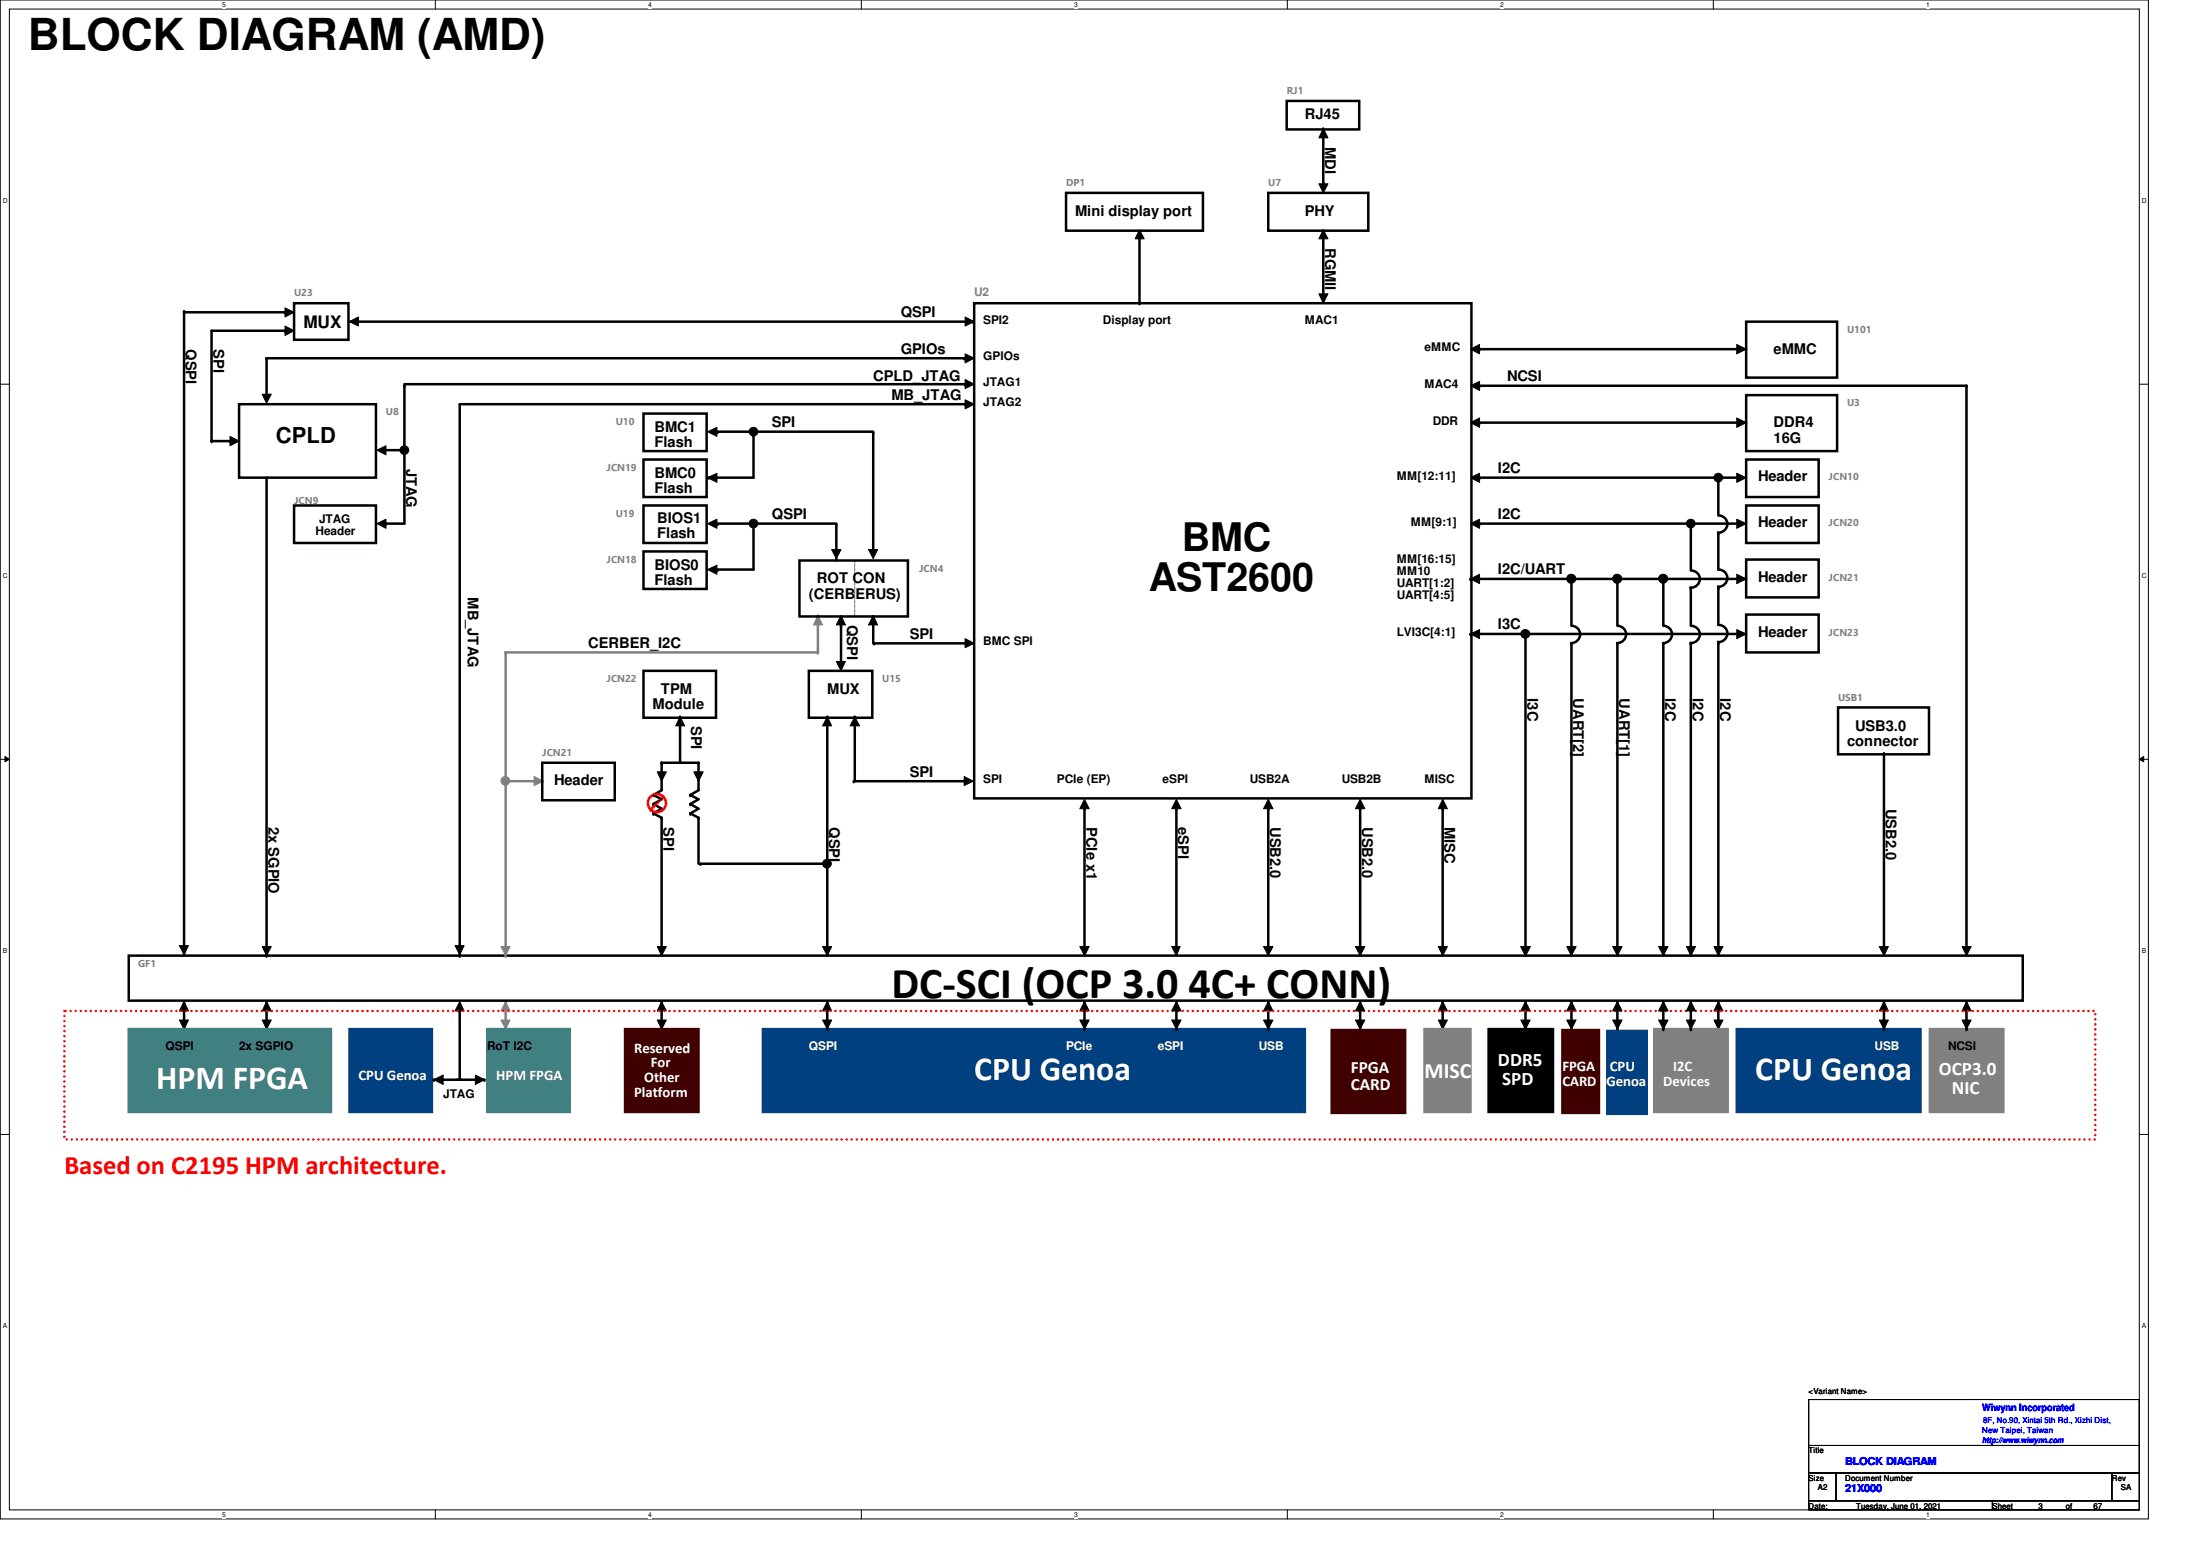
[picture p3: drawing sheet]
<svg xmlns="http://www.w3.org/2000/svg" width="297mm" height="210mm" viewBox="0 0 297 210" stroke-linecap="round" stroke-linejoin="round" font-family="sans-serif">
<path d="M0 0h291v205.7h-291zM1.3 1.2h288.5v203.3h-288.5z" fill="none" stroke="#000" stroke-width=".14"/>
<g fill="#fff">
<path d="M30.1 .1h.5v1h-.5z"/>
<path d="M30.1 204.6h.5v1h-.5z"/>
</g>
<path d="M59 0v1.2M59 204.5v1.2" fill="none" stroke="#000" stroke-width=".14"/>
<g fill="#fff">
<path d="M87.8 .1h.5v1h-.5z"/>
<path d="M87.8 204.6h.5v1h-.5z"/>
</g>
<path d="M116.7 0v1.2M116.7 204.5v1.2" fill="none" stroke="#000" stroke-width=".14"/>
<g fill="#fff">
<path d="M145.5 .1h.5v1h-.5z"/>
<path d="M145.5 204.6h.5v1h-.5z"/>
</g>
<path d="M174.4 0v1.2M174.4 204.5v1.2" fill="none" stroke="#000" stroke-width=".14"/>
<g fill="#fff">
<path d="M203.2 .1h.5v1h-.5z"/>
<path d="M203.2 204.6h.5v1h-.5z"/>
</g>
<path d="M232.1 0v1.2M232.1 204.5v1.2" fill="none" stroke="#000" stroke-width=".14"/>
<g fill="#fff">
<path d="M260.9 .1h.5v1h-.5z"/>
<path d="M260.9 204.6h.5v1h-.5z"/>
<path d="M.4 26.6h.6v1h-.6z"/>
<path d="M290.1 26.6h.6v1h-.6z"/>
<path d="M.4 77.4h.6v1h-.6z"/>
<path d="M290.1 77.4h.6v1h-.6z"/>
</g>
<path d="M0 52h1.3M289.8 52h1.2" fill="none" stroke="#000" stroke-width=".14"/>
<g fill="#fff">
<path d="M.4 128.2h.6v1h-.6z"/>
<path d="M290.1 128.2h.6v1h-.6z"/>
</g>
<path d="M0 102.8h1.3M.7 102.4l.6 .4-.6 .4zM289.8 102.8l.6-.4v.8zM289.8 102.8h1.2" fill="none" stroke="#000" stroke-width=".14"/>
<path d="M.7 102.4l.6 .4-.6 .4zM289.8 102.8l.6-.4v.8z" fill="#000"/>
<g fill="#fff">
<path d="M.4 179h.5v1h-.5z"/>
<path d="M290.1 179h.6v1h-.6z"/>
</g>
<g fill="none" stroke="#000" stroke-width=".14">
<path d="M95.8 58.5l1.3-.6v1.2zM199.2 57.2l1.2-.6v1.3zM235.2 56.6l1.3 .6-1.3 .7zM95.8 70.9l1.3-.6v1.2zM95.8 77.1l1.3-.6v1.3zM95.8 64.7l1.3-.6v1.2zM112.6 74.4h1.3l-.6 1.2zM115.8 76h.1M115.8 76v7.4M117.6 74.4h1.3l-.6 1.2zM199.2 78.4l1.2-.6v1.2zM235.2 77.8l1.3 .6-1.3 .6z"/>
<path d="M112.1 97.1l.5 1.2h-1.2zM113.3 89.6h1.2l-.6 1.2zM113.9 83.4l.6 1.2h-1.2zM115.8 97.1l.6 1.2h-1.3zM118.3 83.4l.6 1.2h-1.3zM130.7 86.5l1.2 .6-1.2 .6zM130.6 105.2l1.2 .6-1.2 .6zM146.9 108.2l.6 1.3h-1.2zM171.8 108.2l.6 1.3h-1.2zM195.4 108.2l.6 1.3h-1.2zM146.3 128.2h1.2l-.6 1.2zM171.2 128.2h1.2l-.6 1.2z"/>
<path d="M194.8 128.2h1.2l-.6 1.2zM0 153.6h1.3M289.8 153.6h1.2"/>
</g>
<g fill="none" stroke="#000" stroke-width=".34">
<path d="M87.2 56h8.5v5.1h-8.5zM97.2 58.5h21.1M102.1 58.6v6.1h-6.1M118.3 58.6v16.1M131.9 41.1h67.4v67h-67.4zM200.4 57.2h36.1M236.5 53.5h12.3v7.6h-12.3zM87.2 74.7h8.5v5.1h-8.5zM87.2 68.5h8.5v5h-8.5zM87.2 62.2h8.5v5.1h-8.5zM97.2 70.9h16.1M102.1 71v6.1h-4.9"/>
<path d="M113.3 71v4.9M199.2 78.4h37.3M236.5 75.8h9.8v5.1h-9.8zM109.6 90.8h8.5v6.4h-8.5zM112.1 97.1v32.3M113.9 84.8v4.9M115.8 97.1v8.7M118.3 83.5v3.6M118.4 87.1h12.3M94.9 117h17.2M115.7 105.8h15M146.9 109.5v18.7"/>
<path d="M171.8 109.5v18.7M195.4 109.5v18.7"/>
</g>
<g fill="#000">
<circle cx="97.2" cy="58.5" r=".17"/>
<circle cx="102.1" cy="58.6" r=".17"/>
<circle cx="118.3" cy="58.6" r=".17"/>
<circle cx="200.4" cy="57.2" r=".17"/>
<circle cx="96" cy="64.7" r=".17"/>
<circle cx="97.2" cy="77.1" r=".17"/>
<circle cx="97.2" cy="70.9" r=".17"/>
<circle cx="102.1" cy="71" r=".17"/>
<circle cx="113.3" cy="71" r=".17"/>
<circle cx="199.2" cy="78.4" r=".17"/>
<circle cx="112.1" cy="97.1" r=".17"/>
<circle cx="113.9" cy="84.8" r=".17"/>
<circle cx="115.8" cy="97.1" r=".17"/>
<circle cx="118.3" cy="83.5" r=".17"/>
<circle cx="118.4" cy="87.1" r=".17"/>
<circle cx="94.9" cy="117" r=".17"/>
<circle cx="115.7" cy="105.8" r=".17"/>
<circle cx="146.9" cy="109.5" r=".17"/>
<circle cx="171.8" cy="109.5" r=".17"/>
<circle cx="195.4" cy="109.5" r=".17"/>
</g>
<g fill="#000">
<path d="M95.8 58.5l1.3-.6v1.2z" fill-rule="evenodd"/>
<path d="M199.2 57.2l1.2-.6v1.3z" fill-rule="evenodd"/>
<path d="M235.2 56.6l1.3 .6-1.3 .7z" fill-rule="evenodd"/>
<path d="M95.8 70.9l1.3-.6v1.2z" fill-rule="evenodd"/>
<path d="M95.8 77.1l1.3-.6v1.3z" fill-rule="evenodd"/>
<path d="M95.8 64.7l1.3-.6v1.2z" fill-rule="evenodd"/>
<path d="M112.6 74.4h1.3l-.6 1.2z" fill-rule="evenodd"/>
<path d="M117.6 74.4h1.3l-.6 1.2z" fill-rule="evenodd"/>
<path d="M199.2 78.4l1.2-.6v1.2z" fill-rule="evenodd"/>
<path d="M235.2 77.8l1.3 .6-1.3 .6z" fill-rule="evenodd"/>
<path d="M112.1 97.1l.5 1.2h-1.2z" fill-rule="evenodd"/>
<path d="M113.3 89.6h1.2l-.6 1.2z" fill-rule="evenodd"/>
<path d="M113.9 83.4l.6 1.2h-1.2z" fill-rule="evenodd"/>
<path d="M115.8 97.1l.6 1.2h-1.3z" fill-rule="evenodd"/>
<path d="M118.3 83.4l.6 1.2h-1.3z" fill-rule="evenodd"/>
<path d="M130.7 86.5l1.2 .6-1.2 .6z" fill-rule="evenodd"/>
<path d="M130.6 105.2l1.2 .6-1.2 .6z" fill-rule="evenodd"/>
<path d="M146.9 108.2l.6 1.3h-1.2z" fill-rule="evenodd"/>
<path d="M171.8 108.2l.6 1.3h-1.2z" fill-rule="evenodd"/>
<path d="M195.4 108.2l.6 1.3h-1.2z" fill-rule="evenodd"/>
<path d="M146.3 128.2h1.2l-.6 1.2z" fill-rule="evenodd"/>
<path d="M171.2 128.2h1.2l-.6 1.2z" fill-rule="evenodd"/>
<path d="M194.8 128.2h1.2l-.6 1.2z" fill-rule="evenodd"/>
</g>
<path d="M103.3 139.4h73.4v11.2h-73.4z" fill-rule="evenodd" fill="#004080"/>
<path d="M103.3 139.4h73.4v11.2h-73.4z" fill="none" stroke="#004080" stroke-width=".34"/>
<path d="M67.9 138.1h1.2l-.6 1.3z" fill-rule="evenodd" fill="#808080"/>
<path d="M67.9 138.1h1.2l-.6 1.3z" fill="none" stroke="#808080" stroke-width=".14"/>
<path d="M68.5 135.6l.6 1.3h-1.2z" fill-rule="evenodd" fill="#808080"/>
<path d="M68.5 135.6l.6 1.3h-1.2z" fill="none" stroke="#808080" stroke-width=".14"/>
<path d="M68.5 135.6v3.8" fill="none" stroke="#808080" stroke-width=".34"/>
<circle cx="68.5" cy="139.4" r=".17" fill="#808080"/>
<path d="M68.5 88.3h42.3" fill="none" stroke="#808080" stroke-width=".34"/>
<circle cx="68.5" cy="88.3" r=".17" fill="#808080"/>
<path d="M110.8 83.4v4.9" fill="none" stroke="#808080" stroke-width=".34"/>
<circle cx="110.8" cy="88.3" r=".17" fill="#808080"/>
<path d="M255.2 102v26.2" fill="none" stroke="#000" stroke-width=".34"/>
<circle cx="255.2" cy="102" r=".17" fill="#000"/>
<path d="M254.5 128.2h1.3l-.6 1.2z" fill-rule="evenodd" fill="#000"/>
<path d="M254.5 128.2h1.3l-.6 1.2z" fill="none" stroke="#000" stroke-width=".14"/>
<path d="M235.2 139.4h24.9v11.2h-24.9z" fill-rule="evenodd" fill="#004080"/>
<path d="M235.2 139.4h24.9v11.2h-24.9z" fill="none" stroke="#004080" stroke-width=".34"/>
<g fill="none" stroke="#000" stroke-width=".34">
<path d="M174.3 13.7h9.8v3.8h-9.8zM179.2 17.4v7.4M144.4 26.1h18.5v5.1h-18.5zM154.3 32.3v8.8M171.8 26.1h13.5v5.1h-13.5zM179.2 31.2v8.6M32.4 54.7h18.5v10h-18.5zM54.8 52.2v18.7h-2.5M130.6 48.5h-94.5v5M130.7 54.7h-68.4v74.7M39.8 68.5h11.1v5h-11.1zM87.2 90.8h9.8v6.4h-9.8z"/>
<path d="M92.1 97.1v6.2M249 95.8h12.3v6.4h-12.3zM89.6 110.7v18.7M94.6 110.7v6.3M17.4 129.4h256.6v6.1h-256.6z"/>
</g>
<g fill="#000">
<circle cx="179.2" cy="24.8" r=".17"/>
<circle cx="179.2" cy="31.2" r=".17"/>
<circle cx="36.1" cy="48.5" r=".17"/>
<circle cx="54.8" cy="52.2" r=".17"/>
<circle cx="130.6" cy="48.5" r=".17"/>
<circle cx="130.7" cy="54.7" r=".17"/>
<circle cx="154.3" cy="41.1" r=".17"/>
<circle cx="52.3" cy="70.9" r=".17"/>
<circle cx="92.1" cy="97.1" r=".17"/>
<circle cx="89.6" cy="110.7" r=".17"/>
<circle cx="94.6" cy="110.7" r=".17"/>
<circle cx="62.3" cy="129.4" r=".17"/>
</g>
<g fill="#000">
<path d="M179.2 17.4l.7 1.3h-1.3z" fill-rule="evenodd"/>
<path d="M154.3 31.1l.7 1.2h-1.2z" fill-rule="evenodd"/>
<path d="M178.6 24.9h1.3l-.7 1.2z" fill-rule="evenodd"/>
<path d="M179.2 31.1l.7 1.2h-1.3z" fill-rule="evenodd"/>
<path d="M35.5 53.4h1.2l-.6 1.2z" fill-rule="evenodd"/>
<path d="M130.7 54.1l1.2 .6-1.2 .7z" fill-rule="evenodd"/>
<path d="M130.7 47.9l1.2 .6-1.2 .6z" fill-rule="evenodd"/>
<path d="M178.6 39.8h1.3l-.7 1.3z" fill-rule="evenodd"/>
<path d="M51.1 70.9l1.2-.6v1.2z" fill-rule="evenodd"/>
<path d="M51.1 61l1.2-.6v1.2z" fill-rule="evenodd"/>
<path d="M92.1 97.1l.6 1.2h-1.2z" fill-rule="evenodd"/>
</g>
<path d="M179.2 17.4l.7 1.3h-1.3zM154.3 31.1l.7 1.2h-1.2zM178.6 24.9h1.3l-.7 1.2zM178.6 39.8h1.3l-.7 1.3zM179.2 31.1l.7 1.2h-1.3zM35.5 53.4h1.2l-.6 1.2zM130.7 54.1l1.2 .6-1.2 .7zM130.7 47.9l1.2 .6-1.2 .6zM51.1 70.9l1.2-.6v1.2zM51.1 61l1.2-.6v1.2zM92.1 97.1l.6 1.2h-1.2z" fill="none" stroke="#000" stroke-width=".14"/>
<path d="M261.4 139.4h10v11.2h-10z" fill-rule="evenodd" fill="#808080"/>
<path d="M261.4 139.4h10v11.2h-10z" fill="none" stroke="#808080" stroke-width=".34"/>
<path d="M24.9 42.3h13.7M24.9 42.2v87.2M38.6 44.8h-9.9v14.9M39.8 41.1h7.4v4.9h-7.4zM47.3 43.6h84.5M200.4 52.2h66v76M201.6 139.4h8.8v11.2h-8.8z" fill="none" stroke="#000" stroke-width=".34"/>
<g fill="#000">
<circle cx="24.9" cy="42.2" r=".17"/>
<circle cx="28.7" cy="59.7" r=".17"/>
<circle cx="38.6" cy="44.8" r=".17"/>
<circle cx="38.6" cy="42.3" r=".17"/>
<circle cx="131.8" cy="43.6" r=".17"/>
<circle cx="200.4" cy="52.2" r=".17"/>
<circle cx="266.4" cy="52.2" r=".17"/>
</g>
<g fill="#000">
<path d="M38.6 44.2l1.2 .6-1.2 .6z" fill-rule="evenodd"/>
<path d="M38.6 41.7l1.2 .6-1.2 .6z" fill-rule="evenodd"/>
<path d="M47.3 43.6l1.3-.7v1.3z" fill-rule="evenodd"/>
<path d="M130.7 42.9l1.2 .7-1.2 .6z" fill-rule="evenodd"/>
<path d="M199.2 52.2l1.2-.6v1.3z" fill-rule="evenodd"/>
<path d="M89 128.2h1.3l-.7 1.2z" fill-rule="evenodd"/>
<path d="M111.4 128.2h1.2l-.5 1.2z" fill-rule="evenodd"/>
<path d="M201.6 139.4h8.8v11.2h-8.8z" fill-rule="evenodd"/>
<path d="M265.8 128.2h1.2l-.6 1.2z" fill-rule="evenodd"/>
</g>
<path d="M38.6 44.2l1.2 .6-1.2 .6zM38.6 41.7l1.2 .6-1.2 .6zM47.3 43.6l1.3-.7v1.3zM130.7 42.9l1.2 .7-1.2 .6zM199.2 52.2l1.2-.6v1.3zM89 128.2h1.3l-.7 1.2zM111.4 128.2h1.2l-.5 1.2zM265.8 128.2h1.2l-.6 1.2z" fill="none" stroke="#000" stroke-width=".14"/>
<path d="M110.8 83.4l.6 1.2h-1.2z" fill-rule="evenodd" fill="#808080"/>
<path d="M110.8 83.4l.6 1.2h-1.2z" fill="none" stroke="#808080" stroke-width=".14"/>
<path d="M108.3 75.9h14.7v7.6h-14.7z" fill="none" stroke="#000" stroke-width=".34"/>
<path d="M68.5 88.3v41.1" fill="none" stroke="#808080" stroke-width=".34"/>
<circle cx="68.5" cy="129.4" r=".17" fill="#808080"/>
<path d="M67.9 128.2h1.2l-.6 1.2z" fill-rule="evenodd" fill="#808080"/>
<path d="M67.9 128.2h1.2l-.6 1.2z" fill="none" stroke="#808080" stroke-width=".14"/>
<g fill="#000">
<path d="M31.2 59.1l1.2 .6-1.2 .7z" fill-rule="evenodd"/>
<path d="M24.3 128.1h1.2l-.6 1.2z" fill-rule="evenodd"/>
<path d="M24.9 135.6l.6 1.3h-1.2z" fill-rule="evenodd"/>
<path d="M24.3 138.1h1.2l-.6 1.3z" fill-rule="evenodd"/>
<path d="M35.5 128.2h1.2l-.6 1.2z" fill-rule="evenodd"/>
<path d="M36.1 135.6l.6 1.3h-1.2z" fill-rule="evenodd"/>
<path d="M35.5 138.1h1.2l-.6 1.3z" fill-rule="evenodd"/>
<path d="M61.6 128.1h1.3l-.6 1.2z" fill-rule="evenodd"/>
<path d="M62.3 135.6l.6 1.3h-1.3z" fill-rule="evenodd"/>
<path d="M64.4 145.6l1.2 .6-1.2 .7z" fill-rule="evenodd"/>
</g>
<path d="M31.2 59.1l1.2 .6-1.2 .7zM24.3 128.1h1.2l-.6 1.2zM24.3 138.1h1.2l-.6 1.3zM24.9 135.6l.6 1.3h-1.2zM35.5 128.2h1.2l-.6 1.2zM35.5 138.1h1.2l-.6 1.3zM36.1 135.6l.6 1.3h-1.2zM61.6 128.1h1.3l-.6 1.2zM62.3 135.6l.6 1.3h-1.3zM64.4 145.6l1.2 .6-1.2 .7z" fill="none" stroke="#000" stroke-width=".14"/>
<path d="M28.7 59.7h2.5M36.1 64.7v64.7M24.9 135.6v3.8M36.1 135.6v3.8M61.9 146.2h3.7" fill="none" stroke="#000" stroke-width=".34"/>
<g fill="#000">
<circle cx="31.2" cy="59.7" r=".17"/>
<circle cx="24.9" cy="139.4" r=".17"/>
<circle cx="36.1" cy="129.4" r=".17"/>
<circle cx="36.1" cy="139.4" r=".17"/>
<circle cx="65.6" cy="146.2" r=".17"/>
</g>
<path d="M17.4 139.4h27.4v11.2h-27.4z" fill-rule="evenodd" fill="#408080"/>
<path d="M17.4 139.4h27.4v11.2h-27.4z" fill="none" stroke="#408080" stroke-width=".34"/>
<g fill="#000">
<path d="M89.6 135.6l.7 1.3h-1.3z" fill-rule="evenodd"/>
<path d="M89 138.1h1.3l-.7 1.3z" fill-rule="evenodd"/>
<path d="M112.1 135.6l.5 1.3h-1.2z" fill-rule="evenodd"/>
<path d="M111.4 138.1h1.2l-.5 1.3z" fill-rule="evenodd"/>
<path d="M146.9 135.6l.6 1.3h-1.2z" fill-rule="evenodd"/>
<path d="M146.3 138.1h1.2l-.6 1.3z" fill-rule="evenodd"/>
<path d="M171.8 135.6l.6 1.3h-1.2z" fill-rule="evenodd"/>
<path d="M171.2 138.1h1.2l-.6 1.3z" fill-rule="evenodd"/>
<path d="M206.6 135.6l.7 1.3h-1.3z" fill-rule="evenodd"/>
<path d="M206 138.1h1.3l-.7 1.3z" fill-rule="evenodd"/>
<path d="M255.2 135.6l.6 1.3h-1.3z" fill-rule="evenodd"/>
<path d="M254.5 138.1h1.3l-.6 1.3z" fill-rule="evenodd"/>
<path d="M266.4 135.6l.6 1.3h-1.2z" fill-rule="evenodd"/>
<path d="M265.8 138.1h1.2l-.6 1.3z" fill-rule="evenodd"/>
</g>
<g fill="none" stroke="#000" stroke-width=".14">
<path d="M89 138.1h1.3l-.7 1.3zM89.6 135.6l.7 1.3h-1.3zM111.4 138.1h1.2l-.5 1.3zM112.1 135.6l.5 1.3h-1.2zM146.3 138.1h1.2l-.6 1.3zM146.9 135.6l.6 1.3h-1.2zM171.2 138.1h1.2l-.6 1.3zM171.8 135.6l.6 1.3h-1.2zM206 138.1h1.3l-.7 1.3zM206.6 135.6l.7 1.3h-1.3zM254.5 138.1h1.3l-.6 1.3zM255.2 135.6l.6 1.3h-1.3z"/>
<path d="M265.8 138.1h1.2l-.6 1.3zM266.4 135.6l.6 1.3h-1.2z"/>
</g>
<path d="M89.6 135.6v3.8M112.1 135.6v3.8M146.9 135.6v3.8M171.8 135.6v3.8M206.6 135.6v3.8M255.2 135.6v3.8M266.4 135.6v3.8" fill="none" stroke="#000" stroke-width=".34"/>
<g fill="#000">
<circle cx="89.6" cy="139.4" r=".17"/>
<circle cx="112.1" cy="139.4" r=".17"/>
<circle cx="146.9" cy="139.4" r=".17"/>
<circle cx="171.8" cy="139.4" r=".17"/>
<circle cx="206.6" cy="139.4" r=".17"/>
<circle cx="255.2" cy="139.4" r=".17"/>
<circle cx="266.4" cy="139.4" r=".17"/>
</g>
<path d="M84.7 139.4h9.9v11.2h-9.9z" fill-rule="evenodd" fill="#400000"/>
<path d="M84.7 139.4h9.9v11.2h-9.9z" fill="none" stroke="#400000" stroke-width=".34"/>
<g fill="#000">
<path d="M199.2 70.9l1.2-.6v1.2z" fill-rule="evenodd"/>
<path d="M235.2 70.3l1.3 .6-1.3 .6z" fill-rule="evenodd"/>
<path d="M195.4 135.6l.6 1.3h-1.2z" fill-rule="evenodd"/>
<path d="M194.8 138.1h1.2l-.6 1.3z" fill-rule="evenodd"/>
<path d="M206 128.2h1.3l-.7 1.2z" fill-rule="evenodd"/>
<path d="M212.8 135.6l.7 1.3h-1.3z" fill-rule="evenodd"/>
<path d="M212.2 128.2h1.3l-.7 1.2z" fill-rule="evenodd"/>
<path d="M228.4 128.2h1.3l-.7 1.2z" fill-rule="evenodd"/>
<path d="M232.7 135.6l.7 1.3h-1.2z" fill-rule="evenodd"/>
<path d="M232.2 138.1h1.2l-.7 1.3z" fill-rule="evenodd"/>
</g>
<path d="M199.2 70.9l1.2-.6v1.2zM235.2 70.3l1.3 .6-1.3 .6zM194.8 138.1h1.2l-.6 1.3zM195.4 135.6l.6 1.3h-1.2zM206 128.2h1.3l-.7 1.2zM212.2 128.2h1.3l-.7 1.2zM212.8 135.6l.7 1.3h-1.3zM228.4 128.2h1.3l-.7 1.2zM232.2 138.1h1.2l-.7 1.3zM232.7 135.6l.7 1.3h-1.2z" fill="none" stroke="#000" stroke-width=".14"/>
<g fill="none" stroke="#000" stroke-width=".34">
<path d="M200.4 70.9h34.8M212.8 78.4v6.2M229 77.3a1.15 1.15 0 0 1 1.2 1.1 1.15 1.15 0 0 1-1.2 1.1M229 70.9v6.2M229 79.6v5M236.5 68.5h9.8v5h-9.8zM212.8 84.8a1.17 1.17 0 0 1 1.2 1.1 1.17 1.17 0 0 1-1.2 1.2M212.8 87.1v42.3M229 84.8a1.15 1.15 0 0 1 1.2 1.1 1.15 1.15 0 0 1-1.2 1.1M229 87.1v42.3M195.4 135.6v3.8M212.8 135.6v3.8"/>
<path d="M232.7 135.6v3.8"/>
</g>
<g fill="#000">
<circle cx="200.4" cy="70.9" r=".17"/>
<circle cx="212.8" cy="78.4" r=".17"/>
<circle cx="229" cy="79.6" r=".17"/>
<circle cx="229" cy="70.9" r=".17"/>
<circle cx="212.8" cy="87.1" r=".17"/>
<circle cx="229" cy="87.1" r=".17"/>
<circle cx="195.4" cy="139.4" r=".17"/>
<circle cx="212.8" cy="139.4" r=".17"/>
<circle cx="232.7" cy="139.4" r=".17"/>
</g>
<path d="M193 139.4h6.2v11.2h-6.2z" fill-rule="evenodd" fill="#808080"/>
<path d="M193 139.4h6.2v11.2h-6.2z" fill="none" stroke="#808080" stroke-width=".34"/>
<path d="M8.7 136.9h275.1v17.4h-275.1z" fill="none" stroke="#f00" stroke-width=".34" stroke-dasharray="0 .7"/>
<g fill="#000">
<path d="M159.3 108.2l.7 1.3h-1.3z" fill-rule="evenodd"/>
<path d="M184.2 108.2l.7 1.3h-1.3z" fill-rule="evenodd"/>
<path d="M159.3 135.6l.7 1.3h-1.3z" fill-rule="evenodd"/>
<path d="M158.7 138.1h1.3l-.7 1.3z" fill-rule="evenodd"/>
<path d="M158.7 128.2h1.1l-.5 1.2z" fill-rule="evenodd"/>
<path d="M183.6 128.2h1.3l-.7 1.2z" fill-rule="evenodd"/>
<path d="M219.1 135.6l.6 1.3h-1.3z" fill-rule="evenodd"/>
<path d="M218.4 138.1h1.3l-.6 1.3z" fill-rule="evenodd"/>
<circle cx="102.1" cy="58.5" r=".59"/>
<circle cx="102.1" cy="70.9" r=".59"/>
<circle cx="212.8" cy="78.4" r=".62"/>
<circle cx="229" cy="70.9" r=".59"/>
<circle cx="112" cy="117" r=".59"/>
</g>
<g fill="none" stroke="#000" stroke-width=".14">
<path d="M159.3 108.2l.7 1.3h-1.3zM184.2 108.2l.7 1.3h-1.3zM158.7 138.1h1.3l-.7 1.3zM158.7 128.2h1.1l-.5 1.2zM159.3 135.6l.7 1.3h-1.3zM183.6 128.2h1.3l-.7 1.2zM218.4 138.1h1.3l-.6 1.3zM219.1 135.6l.6 1.3h-1.3z"/>
<circle cx="102.1" cy="58.5" r=".59"/>
<circle cx="102.1" cy="70.9" r=".59"/>
<circle cx="212.8" cy="78.4" r=".62"/>
<circle cx="229" cy="70.9" r=".59"/>
<circle cx="112" cy="117" r=".59"/>
</g>
<path d="M159.3 109.5v18.7M184.2 109.5v18.7M159.3 135.6v3.8M219.1 135.6v3.8" fill="none" stroke="#000" stroke-width=".34"/>
<g fill="#000">
<circle cx="159.3" cy="109.5" r=".17"/>
<circle cx="184.2" cy="109.5" r=".17"/>
<circle cx="159.3" cy="139.4" r=".17"/>
<circle cx="219.1" cy="139.4" r=".17"/>
</g>
<path d="M180.4 139.5h9.9v11.2h-9.9z" fill-rule="evenodd" fill="#400000"/>
<path d="M180.4 139.5h9.9v11.2h-9.9z" fill="none" stroke="#400000" stroke-width=".34"/>
<g fill="#000">
<path d="M184.2 135.6l.7 1.3h-1.3z" fill-rule="evenodd"/>
<path d="M183.6 138.1h1.3l-.7 1.3z" fill-rule="evenodd"/>
<path d="M212.2 138.1h1.3l-.7 1.3z" fill-rule="evenodd"/>
</g>
<path d="M183.6 138.1h1.3l-.7 1.3zM184.2 135.6l.7 1.3h-1.3zM212.2 138.1h1.3l-.7 1.3z" fill="none" stroke="#000" stroke-width=".14"/>
<path d="M184.2 135.6v3.8" fill="none" stroke="#000" stroke-width=".34"/>
<circle cx="184.2" cy="139.4" r=".17" fill="#000"/>
<path d="M211.6 139.5h5v11.2h-5z" fill-rule="evenodd" fill="#400000"/>
<path d="M211.6 139.5h5v11.2h-5z" fill="none" stroke="#400000" stroke-width=".34"/>
<path d="M68.5 105.8h4.9" fill="none" stroke="#808080" stroke-width=".34"/>
<circle cx="73.4" cy="105.8" r=".17" fill="#808080"/>
<path d="M72.3 105.2l1.3 .6-1.3 .6z" fill-rule="evenodd" fill="#808080"/>
<path d="M72.3 105.2l1.3 .6-1.3 .6z" fill="none" stroke="#808080" stroke-width=".14"/>
<path d="M73.4 103.3h9.9v5.1h-9.9z" fill="none" stroke="#000" stroke-width=".34"/>
<circle cx="68.5" cy="105.7" r=".59" fill="#808080"/>
<circle cx="68.5" cy="105.7" r=".59" fill="none" stroke="#808080" stroke-width=".14"/>
<g fill="#000">
<path d="M218.4 128.2h1.3l-.6 1.2z" fill-rule="evenodd"/>
<circle cx="219" cy="78.4" r=".62"/>
</g>
<g fill="none" stroke="#000" stroke-width=".14">
<path d="M218.4 128.2h1.3l-.6 1.2z"/>
<circle cx="219" cy="78.4" r=".62"/>
</g>
<path d="M219.1 78.4v6.2M219.1 84.8a1.17 1.17 0 0 1 1.2 1.1 1.17 1.17 0 0 1-1.3 1.2M219.1 87.1v42.3" fill="none" stroke="#000" stroke-width=".34"/>
<g fill="#000">
<circle cx="219.1" cy="78.4" r=".17"/>
<circle cx="219.1" cy="87.1" r=".17"/>
</g>
<path d="M224.1 139.4h9.9v11.2h-9.9z" fill-rule="evenodd" fill="#808080"/>
<path d="M224.1 139.4h9.9v11.2h-9.9z" fill="none" stroke="#808080" stroke-width=".34"/>
<path d="M206.6 85.9v43.5M89.6 107l-1.1 .7 1.1 .5-1.1 .7 1.1 .6-1.1 .7 1.1 .5M94.6 107l-1.1 .7 1.1 .5-1.1 .7 1.1 .6-1.1 .7 1.1 .5" fill="none" stroke="#000" stroke-width=".34"/>
<g fill="#000">
<circle cx="206.6" cy="85.9" r=".17"/>
<circle cx="88.5" cy="107.7" r=".17"/>
<circle cx="88.5" cy="110.2" r=".17"/>
<circle cx="88.5" cy="108.9" r=".17"/>
<circle cx="93.5" cy="110.2" r=".17"/>
<circle cx="93.5" cy="108.9" r=".17"/>
<circle cx="93.5" cy="107.7" r=".17"/>
</g>
<path d="M206 128.2h1.3l-.7 1.2z" fill-rule="evenodd" fill="#000"/>
<path d="M206 128.2h1.3l-.7 1.2z" fill="none" stroke="#000" stroke-width=".14"/>
<path d="M89.9 107.9l-1.8 1.7" fill="none" stroke="#f00" stroke-width=".34"/>
<circle cx="88.1" cy="109.6" r=".17" fill="#f00"/>
<circle cx="89" cy="108.8" r="1.23" fill="none" stroke="#f00" stroke-width=".34"/>
<g fill="none" stroke="#000" stroke-width=".14">
<path d="M199.2 47.3l1.2-.6v1.2zM235.2 46.7l1.3 .6-1.3 .6zM199.2 85.9l1.2-.6v1.2zM235.2 85.3l1.3 .6-1.3 .6zM88.5 108.9h.1M88.5 107.7h.1M88.5 107.7l1.1 .5-1.1 .7M89 104.5h1.3l-.7 1.3zM94 104.5h1.2l-.6 1.3zM224.7 128.2h1.2l-.6 1.2zM224.7 138.1h1.2l-.6 1.3zM225.3 135.6l.6 1.3h-1.2z"/>
<circle cx="225.3" cy="78.4" r=".62"/>
<circle cx="206.6" cy="85.9" r=".61"/>
</g>
<path d="M200.4 47.3h36.1M236.5 43.6h12.3v7.5h-12.3zM225.3 78.4v6.2M199.2 85.9h37.3M225.3 84.8a1.17 1.17 0 0 1 1.2 1.1 1.17 1.17 0 0 1-1.2 1.2M225.3 87.1v42.3M236.5 83.2h9.8v5.1h-9.8zM89.6 107v-3.7h5v3.7M225.3 135.6v3.8" fill="none" stroke="#000" stroke-width=".34"/>
<g fill="#000">
<circle cx="200.4" cy="47.3" r=".17"/>
<circle cx="225.3" cy="78.4" r=".17"/>
<circle cx="199.2" cy="85.9" r=".17"/>
<circle cx="225.3" cy="87.1" r=".17"/>
<circle cx="89.6" cy="103.3" r=".17"/>
<circle cx="94.6" cy="103.3" r=".17"/>
<circle cx="225.3" cy="139.4" r=".17"/>
</g>
<g fill="#000">
<path d="M199.2 47.3l1.2-.6v1.2z" fill-rule="evenodd"/>
<path d="M235.2 46.7l1.3 .6-1.3 .6z" fill-rule="evenodd"/>
<path d="M199.2 85.9l1.2-.6v1.2z" fill-rule="evenodd"/>
<path d="M235.2 85.3l1.3 .6-1.3 .6z" fill-rule="evenodd"/>
<path d="M89 104.5h1.3l-.7 1.3z" fill-rule="evenodd"/>
<path d="M94 104.5h1.2l-.6 1.3z" fill-rule="evenodd"/>
<path d="M224.7 128.2h1.2l-.6 1.2z" fill-rule="evenodd"/>
<path d="M225.3 135.6l.6 1.3h-1.2z" fill-rule="evenodd"/>
<path d="M224.7 138.1h1.2l-.6 1.3z" fill-rule="evenodd"/>
<circle cx="225.3" cy="78.4" r=".62"/>
<circle cx="206.6" cy="85.9" r=".61"/>
</g>
<path d="M217.7 139.6h5.4v11.2h-5.4z" fill-rule="evenodd" fill="#004080"/>
<path d="M217.7 139.6h5.4v11.2h-5.4z" fill="none" stroke="#004080" stroke-width=".34"/>
<path d="M54.8 52h75.9M52.3 61h2.5M200.4 64.7h34.8M232.7 72.2v4.9a1.15 1.15 0 0 1 1.3 1.2 1.15 1.15 0 0 1-1.3 1.1M232.7 69.8a1.15 1.15 0 0 1 1.3 1.2 1.15 1.15 0 0 1-1.3 1.1M232.7 79.6v5a1.15 1.15 0 0 1 1.3 1.2 1.15 1.15 0 0 1-1.3 1.1M232.7 64.7v5M236.5 62.2h9.8v5.1h-9.8zM232.7 87.1v42.3" fill="none" stroke="#000" stroke-width=".34"/>
<g fill="#000">
<circle cx="130.7" cy="52" r=".17"/>
<circle cx="54.8" cy="61" r=".17"/>
<circle cx="200.4" cy="64.7" r=".17"/>
<circle cx="232.7" cy="72.2" r=".17"/>
<circle cx="232.7" cy="64.7" r=".17"/>
<circle cx="232.7" cy="79.6" r=".17"/>
<circle cx="232.7" cy="87.1" r=".17"/>
</g>
<g fill="#000">
<path d="M130.7 51.4l1.2 .6-1.2 .6z" fill-rule="evenodd"/>
<path d="M199.2 64.7l1.2-.6v1.2z" fill-rule="evenodd"/>
<path d="M235.2 64.1l1.3 .6-1.3 .6z" fill-rule="evenodd"/>
<path d="M232.2 128.2h1.2l-.7 1.2z" fill-rule="evenodd"/>
<circle cx="54.8" cy="61" r=".59"/>
<circle cx="232.7" cy="64.7" r=".59"/>
</g>
<g fill="none" stroke="#000" stroke-width=".14">
<path d="M130.7 51.4l1.2 .6-1.2 .6zM199.2 64.7l1.2-.6v1.2zM235.2 64.1l1.3 .6-1.3 .6zM232.2 128.2h1.2l-.7 1.2z"/>
<circle cx="54.8" cy="61" r=".59"/>
<circle cx="232.7" cy="64.7" r=".59"/>
</g>
<path d="M66 139.4h11.2v11.2h-11.2z" fill-rule="evenodd" fill="#408080"/>
<path d="M66 139.4h11.2v11.2h-11.2z" fill="none" stroke="#408080" stroke-width=".34"/>
<path d="M47.3 139.4h11.2v11.2h-11.2z" fill-rule="evenodd" fill="#004080"/>
<path d="M47.3 139.4h11.2v11.2h-11.2z" fill="none" stroke="#004080" stroke-width=".34"/>
<path d="M62.3 136.9v9.2M229 135.6v3.8M58.8 146.2h3.7" fill="none" stroke="#000" stroke-width=".34"/>
<g fill="#000">
<circle cx="62.3" cy="136.9" r=".17"/>
<circle cx="229" cy="139.4" r=".17"/>
<circle cx="58.8" cy="146.2" r=".17"/>
</g>
<g fill="#000">
<path d="M229 135.6l.7 1.3h-1.3z" fill-rule="evenodd"/>
<path d="M228.4 138.1h1.3l-.7 1.3z" fill-rule="evenodd"/>
<path d="M58.8 146.2l1.2-.6v1.3z" fill-rule="evenodd"/>
</g>
<path d="M228.4 138.1h1.3l-.7 1.3zM229 135.6l.7 1.3h-1.3zM58.8 146.2l1.2-.6v1.3zM245 189.5h44.8v6.2h-44.8zM245 195.7h44.8v3.8h-44.8zM245 199.5h3.7v3.7h-3.7zM248.7 199.5h37.3v3.7h-37.3zM286 199.5h3.8v3.7h-3.8zM245 203.2h24.9v1.3h-24.9zM269.9 203.2h19.9v1.3h-19.9z" fill="none" stroke="#000" stroke-width=".14"/>
<g font-size="6">
<text x="3.8" y="6.8">BLOCK DIAGRAM (AMD)</text>
<text x="120.7" y="135.1">DC-SCI (OCP 3.0 4C+ CONN)</text>
</g>
<g font-size="5.3">
<text x="160.1" y="74.6">BMC</text>
<text x="155.6" y="80.1">AST2600</text>
</g>
<g font-size="4.6" fill="#fff">
<text x="21.2" y="147.5">HPM FPGA</text>
<text x="131.9" y="146.2">CPU Genoa</text>
<text x="237.7" y="146.2">CPU Genoa</text>
</g>
<text font-size="3.6" fill="#f00" x="8.7" y="159">Based on C2195 HPM architecture.</text>
<text font-size="3" x="37.4" y="60">CPLD</text>
<text font-size="3" fill="#fff" x="193" y="146">MISC</text>
<g font-size="2.6" fill="#fff">
<text x="202.9" y="144.3">DDR5</text>
<text x="203.5" y="146.9">SPD</text>
<text x="262.6" y="145.6">OCP3.0</text>
<text x="264.4" y="148.2">NIC</text>
</g>
<text font-size="2.3" x="41.1" y="44.4">MUX</text>
<g font-size="2.3" fill="#fff">
<text x="183" y="145.3">FPGA</text>
<text x="183" y="147.7">CARD</text>
</g>
<g font-size="2">
<text x="176.7" y="16.2">RJ45</text>
<text x="179.5" y="19.9" transform="rotate(90 179.5 19.9)">MDI</text>
<text x="145.6" y="29.2">Mini display port</text>
<text x="176.7" y="29.2">PHY</text>
<text x="179.5" y="33.6" transform="rotate(90 179.5 33.6)">RGMII</text>
<text x="25.2" y="47.3" transform="rotate(90 25.2 47.3)">QSPI</text>
<text x="28.9" y="47.3" transform="rotate(90 28.9 47.3)">SPI</text>
<text x="122" y="47.9">GPIOs</text>
<text x="122" y="42.9">QSPI</text>
<text x="240.2" y="47.9">eMMC</text>
<text x="118.3" y="51.6">CPLD_JTAG</text>
<text x="204.1" y="51.6">NCSI</text>
<text x="88.6" y="58.5">BMC1</text>
<text x="104.6" y="57.9">SPI</text>
<text x="120.7" y="54.1">MB_JTAG</text>
<text x="240.2" y="57.9">DDR4</text>
<text x="240.2" y="59.9">16G</text>
<text x="55" y="63.5" transform="rotate(90 55 63.5)">JTAG</text>
<text x="88.6" y="64.7">BMC0</text>
<text x="88.6" y="60.5">Flash</text>
<text x="202.9" y="64.1">I2C</text>
<text x="238.1" y="65.2">Header</text>
<text x="88.6" y="66.8">Flash</text>
<text x="89" y="70.8">BIOS1</text>
<text x="104.6" y="70.3">QSPI</text>
<text x="202.9" y="70.3">I2C</text>
<text x="238.1" y="71.4">Header</text>
<text x="88.6" y="77.1">BIOS0</text>
<text x="89" y="72.9">Flash</text>
<text x="202.9" y="77.8">I2C/UART</text>
<text x="63.4" y="80.9" transform="rotate(90 63.4 80.9)">MB_JTAG</text>
<text x="88.6" y="79.2">Flash</text>
<text x="109.6" y="81.1">(CERBERUS)</text>
<text x="110.7" y="79">ROT CON</text>
<text x="238.1" y="78.8">Header</text>
<text x="79.7" y="87.7">CERBER_I2C</text>
<text x="114.8" y="84.6" transform="rotate(90 114.8 84.6)">QSPI</text>
<text x="123.2" y="86.5">SPI</text>
<text x="202.9" y="85.2">I3C</text>
<text x="238.1" y="86.2">Header</text>
<text x="89.5" y="93.9">TPM</text>
<text x="112.1" y="93.9">MUX</text>
<text x="206.9" y="94.6" transform="rotate(90 206.9 94.6)">I3C</text>
<text x="213.1" y="94.6" transform="rotate(90 213.1 94.6)">UART[2]</text>
<text x="219.3" y="94.6" transform="rotate(90 219.3 94.6)">UART[1]</text>
<text x="225.5" y="94.6" transform="rotate(90 225.5 94.6)">I2C</text>
<text x="229.3" y="94.6" transform="rotate(90 229.3 94.6)">I2C</text>
<text x="233" y="94.6" transform="rotate(90 233 94.6)">I2C</text>
<text x="88.4" y="96">Module</text>
<text x="93.6" y="98.3" transform="rotate(90 93.6 98.3)">SPI</text>
<text x="250.2" y="101">connector</text>
<text x="251.3" y="98.9">USB3.0</text>
<text x="75.1" y="106.3">Header</text>
<text x="123.2" y="105.2">SPI</text>
<text x="36.4" y="112" transform="rotate(90 36.4 112)">2x SGPIO</text>
<text x="89.9" y="112" transform="rotate(90 89.9 112)">SPI</text>
<text x="112.3" y="112" transform="rotate(90 112.3 112)">QSPI</text>
<text x="147.1" y="112" transform="rotate(90 147.1 112)">PCIe x1</text>
<text x="159.6" y="112" transform="rotate(90 159.6 112)">eSPI</text>
<text x="172" y="112" transform="rotate(90 172 112)">USB2.0</text>
<text x="184.5" y="112" transform="rotate(90 184.5 112)">USB2.0</text>
<text x="195.7" y="112" transform="rotate(90 195.7 112)">MISC</text>
<text x="255.4" y="109.5" transform="rotate(90 255.4 109.5)">USB2.0</text>
</g>
<g font-size="2" fill="#fff">
<text x="85.9" y="142.5">Reserved</text>
<text x="48.6" y="146.3">CPU Genoa</text>
<text x="67.2" y="146.3">HPM FPGA</text>
<text x="85.9" y="148.5">Platform</text>
<text x="87.2" y="146.5">Other</text>
<text x="88.1" y="144.5">For</text>
<text x="211.6" y="145">FPGA</text>
<text x="211.6" y="147">CARD</text>
<text x="217.6" y="147">Genoa</text>
<text x="218" y="145">CPU</text>
<text x="225.3" y="147">Devices</text>
<text x="226.6" y="145">I2C</text>
</g>
<text font-size="1.6" fill="#808080" x="131.9" y="40.1">U2</text>
<g font-size="1.6">
<text x="133.2" y="43.8">SPI2</text>
<text x="149.4" y="43.8">Display port</text>
<text x="176.7" y="43.8">MAC1</text>
<text x="193" y="47.5">eMMC</text>
<text x="133.2" y="48.8">GPIOs</text>
<text x="133.2" y="52.3">JTAG1</text>
<text x="193" y="52.5">MAC4</text>
<text x="133.2" y="55">JTAG2</text>
<text x="194.1" y="57.5">DDR</text>
<text x="189.2" y="65">MM[12:11]</text>
<text x="43.2" y="70.8">JTAG</text>
<text x="191.1" y="71.2">MM[9:1]</text>
<text x="42.8" y="72.5">Header</text>
<text x="189.2" y="76.2">MM[16:15]</text>
<text x="189.2" y="77.9">MM10</text>
<text x="189.2" y="79.5">UART[1:2]</text>
<text x="189.2" y="81.2">UART[4:5]</text>
<text x="133.2" y="87.4">BMC SPI</text>
<text x="189.2" y="86.1">LVI3C[4:1]</text>
<text x="133.2" y="106">SPI</text>
<text x="143.2" y="106">PCIe (EP)</text>
<text x="157.5" y="106">eSPI</text>
<text x="169.3" y="106">USB2A</text>
<text x="181.7" y="106">USB2B</text>
<text x="193" y="106">MISC</text>
<text x="22.4" y="142.2">QSPI</text>
<text x="32.4" y="142.2">2x SGPIO</text>
<text x="66" y="142.2">RoT I2C</text>
<text x="263.9" y="142.2">NCSI</text>
<text x="60" y="148.6">JTAG</text>
</g>
<g font-size="1.6" fill="#fff">
<text x="109.6" y="142.2">QSPI</text>
<text x="144.4" y="142.2">PCIe</text>
<text x="156.8" y="142.2">eSPI</text>
<text x="170.5" y="142.2">USB</text>
<text x="253.9" y="142.2">USB</text>
</g>
<g font-size="1.5" fill="#00f">
<text x="249.9" y="202.1">21X000</text>
<text x="249.9" y="198.4">BLOCK DIAGRAM</text>
</g>
<g font-size="1.4" fill="#808080">
<text x="174.3" y="12.7">RJ1</text>
<text x="144.4" y="25.1">DP1</text>
<text x="171.8" y="25.1">U7</text>
<text x="39.8" y="40.1">U23</text>
<text x="250.2" y="45.1">U101</text>
<text x="52.3" y="56.3">U8</text>
<text x="83.4" y="57.5">U10</text>
<text x="250.2" y="55">U3</text>
<text x="82.2" y="63.8">JCN19</text>
<text x="247.7" y="65">JCN10</text>
<text x="39.8" y="68.2">JCN9</text>
<text x="83.4" y="70">U19</text>
<text x="247.7" y="71.2">JCN20</text>
<text x="82.2" y="76.2">JCN18</text>
<text x="124.5" y="77.4">JCN4</text>
<text x="247.7" y="78.7">JCN21</text>
<text x="247.7" y="86.1">JCN23</text>
<text x="82.2" y="92.4">JCN22</text>
<text x="119.5" y="92.4">U15</text>
<text x="249" y="94.9">USB1</text>
<text x="73.4" y="102.3">JCN21</text>
<text x="18.7" y="130.9">GF1</text>
</g>
<text font-size="1.4" fill="#00f" x="268.5" y="191.1">Wiwynn Incorporated</text>
<g font-size="1.1">
<text x="245" y="188.7">&lt;Variant Name&gt;</text>
<text x="245" y="196.8">Title</text>
<text x="245" y="200.5">Size</text>
<text x="246.2" y="201.8">A2</text>
<text x="249.9" y="200.5">Document Number</text>
<text x="286" y="200.5">Rev</text>
<text x="287.3" y="201.8">SA</text>
<text x="245" y="204.3">Date:</text>
<text x="251.4" y="204.3">Tuesday, June 01, 2021</text>
<text x="269.9" y="204.3">Sheet</text>
<text x="276.1" y="204.3">3</text>
<text x="279.8" y="204.3">of</text>
<text x="283.5" y="204.3">67</text>
</g>
<g font-size="1.1" fill="#00f">
<text x="268.5" y="195.4">http://www.wiwynn.com</text>
<text x="268.5" y="194.1">New Taipei, Taiwan</text>
<text x="268.6" y="192.7">8F, No.90, Xintai 5th Rd., Xizhi Dist,</text>
</g>
<g font-size=".9">
<text x="30.1" y=".9">5</text>
<text x="87.8" y=".9">4</text>
<text x="145.5" y=".9">3</text>
<text x="203.2" y=".9">2</text>
<text x="260.9" y=".9">1</text>
<text x=".4" y="27.4">D</text>
<text x="290.1" y="27.4">D</text>
<text x=".4" y="78.2">C</text>
<text x="290.1" y="78.2">C</text>
<text x=".4" y="129">B</text>
<text x="290.1" y="129">B</text>
<text x=".4" y="179.8">A</text>
<text x="290.1" y="179.8">A</text>
<text x="30.1" y="205.4">5</text>
<text x="87.8" y="205.4">4</text>
<text x="145.5" y="205.4">3</text>
<text x="203.2" y="205.4">2</text>
<text x="260.9" y="205.4">1</text>
</g>
</svg>
